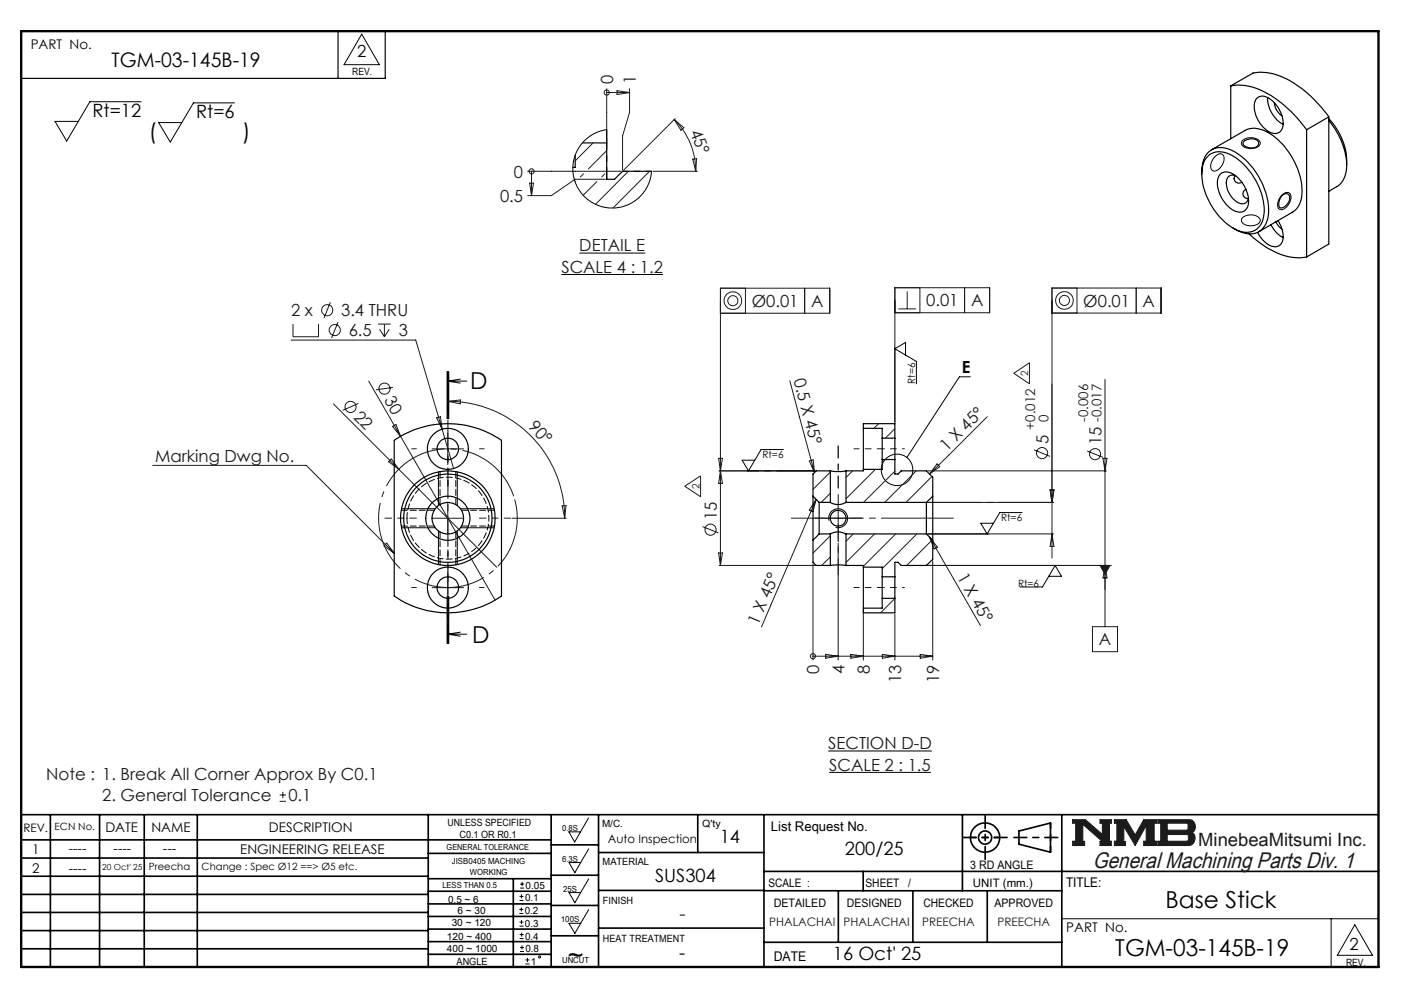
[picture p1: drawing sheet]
<svg xmlns="http://www.w3.org/2000/svg" width="297mm" height="210mm" viewBox="0 0 297 210" stroke-linecap="round" stroke-linejoin="round" font-family="sans-serif">
<g fill="none" stroke="#000" stroke-width=".35">
<path d="M4.5 172.3h287.1M4.5 177.6h112.1M10.7 172.3v32.2M21.1 172.3v32.2M30.5 172.3v32.2M41.7 172.3v32.2M90.6 172.3v32.2M116.6 172.3v32.2M116.6 178.7h10M126.6 172.3v32.2M147.6 172.3v8M161.6 172.3v32.2"/>
<path d="M203.6 172.3v16.1M215.5 175.7l6.7-1.6v6.1l-6.7-1.7zM224.6 172.3v32.2M4.5 185.3h86.1M4.5 181.5h86.1M4.5 189.2h86.1M4.5 193h86.1M4.5 196.8h86.1M90.6 199.1h26M90.6 193.8h26M90.6 188.5h26M90.6 191.2h26"/>
<path d="M90.6 180.5h26M90.6 185.8h26M90.6 196.5h26M108.6 185.8v18.5M116.6 185.1h10M116.6 191.5h10M116.6 197.9h10M126.6 196.3h35M126.6 188.3h35M126.6 180.3h35M161.6 184.3h130M161.6 199.3h63"/>
<path d="M161.6 188.4h63M177.3 188.4v10.9M182.6 184.3v4.1M193.1 188.4v10.9M208.8 188.4v10.9M4.5 200.7h86.1M90.6 201.8h26"/>
<circle cx="208.4" cy="177.1" r="3.1"/>
<circle cx="208.4" cy="177.1" r="1.4"/>
</g>
<path d="M226.9 173.3h2.7l3.6 3.2v-2.4h-.5v-.8h2.4v.8h-.4v3.8h.4v.9h-2.4v-.9h.5l-4.1-3.6v3.6h.3v.9h-2.5v-.9h.6v-3.8h-.6zM235.7 173.3h2.5l1.9 3.3 1.8-3.3h2.8v.8h-.5v3.8h.5v.9h-2.8v-.9h.6v-3.3l-2.4 4.2-2.4-4v3.2h.4v.8h-2.4v-.9h.6v-3.8h-.6zM244.9 173.3h6.6a1.48 1.48 0 0 1 1.3 1.2 1.48 1.48 0 0 1-.7 1.6 1.48 1.48 0 0 1 .7 1.6 1.48 1.48 0 0 1-1.4 1.1h-6.5v-.9h.6v-3.8h-.6zM246.9 174.1h4.1l.3 .2v1l-.3 .3h-4.1zM246.9 176.5h4.2l.3 .3v.8l-.4 .3h-4.1z" fill="none" stroke="#191924" stroke-width=".21"/>
<path d="M76.5 7.2l3.8 6.5h-7.5zM120.3 175.9h2.5l-1.2 2.2zM124.5 173l-1.7 2.9M124.5 179.5l-1.7 2.9M120.4 182.4h2.4l-1.2 2.2zM120.4 188.8h2.4l-1.2 2.1zM120.4 195.3h2.4l-1.2 2.1zM124.5 185.9l-1.7 2.9M124.5 192.4l-1.7 2.9M224.6 194.3h67M281.6 194.3v10.2M286.6 195.6l3.7 6.4h-7.4z" fill="none" stroke="#000" stroke-width=".21"/>
<path d="M4.5 6.6h287.1" fill="none" stroke="#000" stroke-width=".21" stroke-dasharray="6.3 1.3 1.3 1.3" stroke-dashoffset="1.9"/>
<path d="M71.5 6.6v10M81.5 6.6v10h-77" fill="none" stroke="#000" stroke-width=".25"/>
<path d="M205.3 177.1h6.2M222.2 174v6.2" fill="none" stroke="#000" stroke-width=".35" stroke-dasharray="15.2 1.3 1.3 1.3" stroke-dashoffset="14.1"/>
<path d="M203.8 177.1h9.2M208.4 172.5v9.2M214.5 177.1h9.3" fill="none" stroke="#000" stroke-width=".35" stroke-dasharray="15.2 1.3 1.3 1.3" stroke-dashoffset="12.5"/>
<path d="M4.5 6.6h287.1v197.9h-287.1z" fill="none" stroke="#000" stroke-width=".5"/>
<path d="M226.9 173.3v.8h.6v3.8h-.6v.9h2.5v-.9h-.3v-3.6l4.1 3.6h-.5v.9h2.4v-.9h-.4v-3.8h.4v-.8h-2.4v.8h.5v2.4l-3.6-3.2zM235.7 173.3v.8h.6v3.8h-.6v.9h2.4v-.8h-.4v-3.2l2.4 4 2.4-4.2v3.3h-.6v.9h2.8v-.9h-.5v-3.8h.5v-.8h-2.8l-1.8 3.3-1.9-3.3zM246.9 176.5h4.2l.3 .2v1l-.3 .2h-4.2zM244.9 173.3v.8h.6v3.8h-.6v.9h6.9l.7-.5 .3-.9-.1-.7-.6-.6a1.48 1.48 0 0 0 .7-1.6 1.48 1.48 0 0 0-1.3-1.2zM246.9 174.1h4.1l.3 .2v1.1l-.2 .2h-4.2z" fill-rule="evenodd" fill="#191924"/>
<g fill="none" stroke="#191924" stroke-width=".21">
<path d="M128.3 19.6h.1M128.3 18.8v10.1M128.3 19.6h4.9M130.5 19.2l2.7 .4-2.7 .4zM133.2 18.8v5l-1.5 5v7.1M111.6 36.2h19.8M112 38.7h.9l-.5 2.7zM112.4 36.2v5.2M112.4 36.2h.1M128.1 37.9h-6.5l-5 3.5h-5M138.1 36.2h9.4M142.6 25.3l2.1 1.7-.7 .5z"/>
<path d="M142.6 25.3a15.2 15.2 0 0 1 4.6 10.9M142.8 25.1l-10.9 10.9M146.5 33.6h.9l-.2 2.6zM61.6 71.9h26.3l5.6 18.9M62 68.5v2.7h5.4v-2.7M69.9 63.9l-1.4 3.4M71.5 68.1l-1.4 3.4M80 68.5h2.7M80.3 69.6l1 1.6M81.3 68.5v2.7M82.3 69.6l-1 1.6M152.4 66.2h23.1v-5.2h-23.1v58.6"/>
<path d="M157.7 61v5.2M170.2 61v5.2M189.3 66.1h20v-5.3h-20v28.8M190 65.3h3.8M191.9 61.6v3.7M194.6 60.8v5.3M204 60.8v5.3M214.5 78.9l3.3-2.2v4.5zM222.5 66.2h23.1v-5.3h-23.1v57.1M227.8 60.9v5.3M240.3 60.9v5.3M32.3 98.4h32.5l18.6 18.6"/>
<path d="M70.5 85.4l13.8 13.8M75.8 85.3l-3.3 1.5M78 80.6l26.7 46.3M82.2 97.6l.6-.5 1.5 2.1zM83 90.2l.7-.4 1 2.5zM83.1 81.9l-3.5 .5M84.3 99.2l20.8 20.8M91.4 94.9h6.7M92.4 88.4l.8-.3 .3 2.7zM93.5 90.8l2.5 8.3M94.7 91.6v6.7M94.7 84.9a24.7 24.7 0 0 1 24.8 24.7"/>
<path d="M94.7 84.9l2.7-.3v.8zM152 96.9h.8l-.4 2.7zM152.1 99.6h20.2M152.4 99.6l.4 2.6h-.8zM167.1 80.5l5.2 19.4M171.2 97.5l.8-.2 .3 2.6zM196.3 99.6h37.7M198.2 98.1l.6 .6-2.2 1.6zM208.8 88.1l-12.2 12.2M218.8 95.1l3.3 1.4M230 95.4l3.3 1.3M233.3 96.9h.9l-.4 2.7z"/>
<path d="M233.8 80.2v52.3M81.8 114.9l1.6 2.1-2.2-1.5zM91.4 109.6h6.7M94.7 106.2v6.7M108.4 109.6h11.4M118.9 107l.8-.1-.2 2.7zM144.9 102.8l3.3-2.2v4.4zM148.6 111.4l3.4 1.3M152 116.9h.8l-.4 2.7zM152.1 119.6h20.2M172 119.2v20.4M172.6 105.6l-.6 2.6-.8-.3z"/>
<path d="M172.6 105.6l-11.5 27M174 109.6h6.6M177.3 114.9v24.7M177.3 106.2v6.7M196 119.6h39.1M196.3 106.2h26.5M196.3 112.9h26.5M196.6 113.6l1.7 2.1-.7 .4zM196.6 113.6l10.8 18.7M197.3 118.6v21M222.1 103.6h.9l-.5 2.6zM222.5 112.9l.5 2.7h-.9z"/>
<path d="M232.7 119.6h2.1l-1 1.9zM233.8 119.6l.4 2.6h-.9zM91.4 124.3h6.7M94.7 120.9v6.7M172 138.8h.1M172 138.8h25.3M174.7 138.4l2.6 .4-2.6 .4zM180 138.4l2.6 .4-2.6 .4zM182.6 128.9v10.7M186.7 138.4l2.6 .4-2.6 .4zM189.3 129.9v9.7M194.7 138.4l2.6 .4-2.6 .4z"/>
<path d="M231.1 132.5h5.3v5.3h-5.3zM59.2 169.5h1.3M59.2 168.1h1.3M59.8 167.5v1.3"/>
<circle cx="128.3" cy="19.6" r=".54"/>
<circle cx="112.5" cy="36.2" r=".54"/>
<circle cx="69.2" cy="65.6" r="1.18"/>
<circle cx="70.8" cy="69.8" r="1.18"/>
<circle cx="155" cy="63.6" r="1.87"/>
<circle cx="155" cy="63.6" r="1.07"/>
<circle cx="225.2" cy="63.5" r="1.07"/>
<circle cx="225.2" cy="63.5" r="1.87"/>
<circle cx="74.2" cy="86" r="1.18"/>
<circle cx="81.3" cy="82.2" r="1.18"/>
<circle cx="220.5" cy="95.8" r="1.18"/>
<circle cx="231.7" cy="96" r="1.17"/>
<circle cx="150.3" cy="112" r="1.18"/>
<circle cx="172" cy="138.8" r=".54"/>
</g>
<g fill="none" stroke="#000" stroke-width=".21">
<path d="M29.8 21.5h-10.8l-4.9 8.3-2.5-4.1h4.9M49.6 21.8h-8.7l-4.9 8.2-2.5-4.1h5M257.1 33l.1-.1a.98 .98 0 0 1 1.4-.3 .98 .98 0 0 1 .3 1.4 2.36 2.36 0 0 1-2.3 2.1 1.7 1.7 0 0 1 0-2.5zM262.8 29.7a2.71 2.71 0 0 1 3.8 .3 1.56 1.56 0 0 1-2.1 1.4 1.63 1.63 0 0 1-1.9-1.2zM118.8 58h21.5M122.5 53.5h14M262.9 46a2.74 2.74 0 0 1 3.7 .3 1.56 1.56 0 0 1-2.1 1.5 1.63 1.63 0 0 1-1.9-1.3zM271 41.5l.3-.3a.98 .98 0 0 1 1-.5 .98 .98 0 0 1 .8 .8 2.7 2.7 0 0 1-2.2 2.8 1.46 1.46 0 0 1-.4-2.2zM94.6 78.6v10M94.8 78.6v10M94.9 78.6v10M189.3 73.5v15.8"/>
<path d="M191.6 75.1v-2.7l-2.3 1.4 4.6 2.6v4.8M205.2 79.7h-2.2l-11.2 17.1M92.7 99.8v7.1M94.7 80.6h4M94.7 80.6l2.7 .4M96.7 99.8v7.1M97.4 80.2l-2.7 .4M158 99.6h14.3M165.7 95.1h-4.7l-2.7 4.5-1.3-2.3h2.7M84.9 107.6h7.2M84.9 111.6h7.2M92.7 112.3v7.1"/>
<path d="M96.7 112.3v7.1M97.4 107.6h7.1M97.4 111.6h7.1M175.4 110.1a2 2 0 0 1 1.7-2.5 2 2 0 0 1 2.2 2.2 2 2 0 0 1-2.5 1.7M196.3 119.6h27.2M196.3 112.9h12.8M216.2 108.4h-4.7l-2.7 4.5-1.3-2.2h2.6M94.6 126.1v10M94.7 134.1h4M94.7 134.1l2.7 .4M94.8 126.1v10M94.9 126.1v10z"/>
<path d="M97.4 133.7l-2.7 .4M221.9 121.9h2.6l-1.3-2.3-2.7 4.5h-4.7M175.2 158.8h21.9M175.4 163.3h21.5M109.9 193.2h.8M109.9 192.3h.8M109.9 195.9h.8M109.9 195h.8M109.9 190.4h.8M109.9 189.6h.8M109.9 198.5h.9M109.9 197.7h.9"/>
<path d="M110 187.8h.9M110 187h.9M110.3 191.9v.8M110.3 189.2v.8M110.3 194.6v.8M110.3 197.2v.9M110.4 199.9v.9M110.5 186.5v.9M110 201.2h.8M110 200.4h.8M111.2 203.9h.8M111.2 203h.8"/>
<path d="M111.6 202.6v.8"/>
<circle cx="189.8" cy="99.4" r="3.3"/>
<circle cx="114.1" cy="202.4" r=".21"/>
</g>
<path d="M108.8 105.3a14.7 14.7 0 0 0-24.5-6 14.7 14.7 0 0 0 6.5 24.4 14.7 14.7 0 0 0 18.3-17.4l-.3-1" fill="none" stroke="#191924" stroke-width=".21" stroke-dasharray="15.2 1.3 1.3 1.3" stroke-dashoffset="-.4" stroke-linecap="butt"/>
<path d="M94.8 78.6v57.5" fill="none" stroke="#000" stroke-width=".21" stroke-dasharray="6.3 1.3 1.3 1.3" stroke-dashoffset="-.2"/>
<path d="M131.7 36.2h6.1M186.7 94.9h-6M186.7 124.2h-6" fill="none" stroke="#191924" stroke-width=".21" stroke-dasharray="15.2 1.3 1.3 1.3" stroke-dashoffset="14.1"/>
<path d="M191.3 94.9h-4.6M191.3 124.2h-4.6" fill="none" stroke="#191924" stroke-width=".21" stroke-dasharray="15.2 1.3 1.3 1.3" stroke-dashoffset="14.8"/>
<path d="M177.3 103.2v-8.9" fill="none" stroke="#191924" stroke-width=".21" stroke-dasharray="15.2 1.3 1.3 1.3" stroke-dashoffset="12.7"/>
<path d="M166.7 109.6h35.7" fill="none" stroke="#191924" stroke-width=".21" stroke-dasharray="15.2 1.3 1.3 1.3" stroke-dashoffset="-.7"/>
<path d="M177.3 110.9v10.7" fill="none" stroke="#191924" stroke-width=".21" stroke-dasharray="15.2 1.3 1.3 1.3" stroke-dashoffset="11.8"/>
<path d="M196 106.2h26.8" fill="none" stroke="#191924" stroke-width=".21" stroke-dasharray="15.2 1.3 1.3 1.3" stroke-dashoffset="3.7"/>
<path d="M172.7 99.6h-20.6" fill="none" stroke="#191924" stroke-width=".21" stroke-dasharray="15.2 1.3 1.3 1.3" stroke-dashoffset="6.9"/>
<path d="M128.4 37.9v-8.7" fill="none" stroke="#191924" stroke-width=".21" stroke-dasharray="15.2 1.3 1.3 1.3" stroke-dashoffset="12.8"/>
<path d="M88.1 94.9h-1M94.8 88.2v-1M101.4 94.9h1M94.8 117.6v-1M94.8 101.6v1M174 109.6h-1.7M177.3 106.2v-1.6M177.3 112.9v1.7M180.7 109.6h1.6M88.1 124.2h-1M94.8 130.9v1M101.4 124.2h1" fill="none" stroke="#191924" stroke-width=".21" stroke-dasharray="15.2 1.3 1.3 1.3"/>
<path d="M88.1 109.6h-6.7M94.8 102.9v-6.7M94.8 116.2v6.7M101.4 109.6h6.7" fill="none" stroke="#191924" stroke-width=".21" stroke-dasharray="15.2 1.3 1.3 1.3" stroke-dashoffset="13.8"/>
<path d="M232.7 119.6h2.1l-1 1.9z" fill="#191924"/>
<g fill="none" stroke="#000" stroke-width=".25">
<path d="M260.3 18.2a12.3 12.3 0 0 1 9.3 2.5 27.1 27.1 0 0 1 6.8 6.7M260.3 18.2l4.8-2.8a12.6 12.6 0 0 1 9.8 3 28.1 28.1 0 0 1 6.2 6.3M260.3 18.2v11.1M121.7 32.8v2.6h-.5M123.2 30.2h5.1M128.3 27.4v2.8M128.3 30.2v7.7h1.7l1.7-1.7h6.1M254.2 36.8a5.2 5.2 0 0 1 2.4-5.3 5.6 5.6 0 0 1 5.5 1.2 15.3 15.3 0 0 1 6.2 12.7 4 4 0 0 1-4.1 4.1 7 7 0 0 1-3.4-1.3M255.2 33.3a3.8 3.8 0 0 1 5.1-.6 14.2 14.2 0 0 1 7.1 12.4 3.8 3.8 0 0 1-3.9 4 10.3 10.3 0 0 1-6.9-5.1 11.4 11.4 0 0 1-1.9-9.7zM256.3 31.7l7.1-4.1a5.4 5.4 0 0 1 5.4 .8 15.5 15.5 0 0 1 6.6 12.4 4.6 4.6 0 0 1-2 4.1l-7.1 4.1M258.1 36.9a2.43 2.43 0 0 1 3.4 .3 6.6 6.6 0 0 1 2.4 6.6 1.94 1.94 0 0 1-3 .7 6.9 6.9 0 0 1-3.3-6.7zM261.2 37.1a1.01 1.01 0 0 0 .1 1.4 1.01 1.01 0 0 0 1.4 0"/>
<path d="M261.3 37.1a1.45 1.45 0 0 0-1.5 .3 1.45 1.45 0 0 0-.4 1.6 4.6 4.6 0 0 0 3.3 4.1 1.27 1.27 0 0 0 1.4-1.2M263.2 29.9a2.22 2.22 0 0 1 3 .1 1.02 1.02 0 0 1-1.2 1.3 1.9 1.9 0 0 1-2.1-1zM265.8 20.8a2.05 2.05 0 0 1 2.9 .2 6.1 6.1 0 0 1 2.6 6.2 1.91 1.91 0 0 1-3.2 .5 6.2 6.2 0 0 1-2.6-6.2zM268.1 20.6a6.6 6.6 0 0 0 3.3 5.7M269.6 21.8a3.6 3.6 0 0 0 1.6 2.7M276.4 27.4v27M281.1 25.5a14.7 14.7 0 0 1 3.7 10.8 4.3 4.3 0 0 1-2 3.2l-1.7 1M281.1 25.1a13.6 13.6 0 0 1 3.8 9.8M281.1 24.7l-4.7 2.7M281.1 24.7v26.9l-4.7 2.8M263.6 40.1a1.01 1.01 0 0 0-.6 1.2 1.01 1.01 0 0 0 1.1 .7M264.2 49.5a16.5 16.5 0 0 0 10.6 5l1.6-.1"/>
<path d="M268.9 47.5a6.3 6.3 0 0 0 2.5 2.8M269.9 46.9l.6 .9 .7 .6M270.3 46.7a4.7 4.7 0 0 1 .7 4.9 2.27 2.27 0 0 1-3.4-.4l-1-1.1-.6-1M271.2 41.4a.92 .92 0 0 1 1.2-.4 .92 .92 0 0 1 .4 1.3 2.07 2.07 0 0 1-2 1.6 2.03 2.03 0 0 1 .4-2.5zM83.4 93.1a20 20 0 0 1 22.7 0v33a20 20 0 0 1-22.7 0zM175.6 99.6l.9 .1 2.5-.1M175.6 99.6v6.6M175.6 99.6h-3l-.6 .7v4.6M179 99.6v6.6M182.6 90.6v8.7M182.6 99.3v.3h-3.6M182.6 90.6v-1h6.7v3.1"/>
<path d="M182.6 90.6h4v2.1M186.6 92.7v4.5M186.6 97.2v2.1h-4M186.6 97.2h2.7M186.6 92.7h2.7M189.3 92.7v4.5M189.3 97.2v3.1h.7l.6-.7h5.4l1.3 1.3v4M172 104.9v9.4M172 114.3v4.6l.6 .7h3M172 104.9l1.3 1.3M173.3 106.2v6.7M173.3 112.9h2.3"/>
<path d="M173.3 106.2h2.3M173.3 112.9l-1.3 1.4M175.6 112.9l.5-.2a3.5 3.5 0 0 1 2.9 .2M175.6 106.2l.5 .3a3.2 3.2 0 0 0 2.9-.3M175.6 119.6l1.5-.2 1.9 .2M175.6 112.9v6.7M179 112.9h17M179 106.2h17M179 112.9v6.7M179 119.6h3.6v.3M182.6 119.9v8.7M182.6 119.9h4v2.1"/>
<path d="M196 106.2v6.7M196 112.9l1.3 1.4M197.3 104.9v9.4M197.3 114.3v4l-1.3 1.3h-5.4l-.6-.7h-.7v3.1M197.3 104.9l-1.3 1.3M186.6 122v4.5M186.6 126.5v2.1h-4M186.6 122h2.7M186.6 126.5h2.7M189.3 122v4.5M189.3 126.5v3.1h-6.7v-1"/>
<circle cx="94.7" cy="94.9" r="4.3"/>
<circle cx="94.7" cy="94.9" r="2.27"/>
<circle cx="94.7" cy="109.6" r="4.7"/>
<circle cx="94.7" cy="109.6" r="9.3"/>
<circle cx="94.7" cy="109.6" r="10"/>
<circle cx="94.7" cy="109.6" r="3.3"/>
<circle cx="177.3" cy="109.6" r="1.66"/>
<circle cx="94.7" cy="124.3" r="4.3"/>
<circle cx="94.8" cy="124.3" r="2.26"/>
</g>
<path d="M86.1 109.6a8.7 8.7 0 0 1 12.8-7.6 8.7 8.7 0 0 1 .5 14.9 8.7 8.7 0 0 1-13.3-6.8v-.5" fill="none" stroke="#000" stroke-width=".21" stroke-dasharray="1.3 .6" stroke-dashoffset=".1"/>
<path d="M93.1 99.7v7M84.9 111.2h7M91.9 107.9h-7M93.1 112.5v6.9M96.4 119.4v-6.9M96.4 106.7v-7M97.6 111.2h7M104.6 107.9h-7" fill="none" stroke="#000" stroke-width=".21" stroke-dasharray="1.3 .6"/>
<g fill="none" stroke="#191924" stroke-width=".21">
<path d="M121.8 38.4l-.1 .1M123.4 36.8l-.6 .6M125.4 30.2l-3.7 3.8M126.3 38.4l-2.9 2.9M128 36.8l-.7 .6M128.3 31.8l-3.8 3.9M132.9 36.2l-6.9 7M137.4 36.2l-7.7 7.8M175.6 99.8l-3.6 3.7M180.4 99.6l-1.4 1.4M185.2 99.3l-6.2 6.2M185.9 89.6l-1 1"/>
<path d="M187.3 97.2l-.7 .6M189.3 90.7l-2 2M189.3 99.7l-6.6 6.5M193.8 99.6l-6.7 6.6M175.6 113.3l-3.6 3.7M175.6 117.8l-1.8 1.8M175.6 104.3l-1.9 1.9M180.5 112.9l-1.5 1.6M185 112.9l-6 6M189.5 112.9l-6.9 6.9M194 112.9l-7.4 7.4M197.1 100.8l-5.4 5.4"/>
<path d="M197.2 114.2l-5.4 5.4M182.8 128.6l-.2 .2M189.3 126.6l-3 3"/>
</g>
<path d="M128.3 27.4l-2.2 .6-1.8 1.1-1.6 1.8-1.1 2-.4 2.3 .2 2.4 .7 2 1.5 1.9 1.9 1.5 2.3 .8 2.4 .2 1.1-.2 1.5-.5 2.1-1.3 1.4-1.5 1.1-2.2 .4-2.1" fill="none" stroke="#000" stroke-width=".21"/>
<g font-size="4.9">
<text x="99.5" y="82.3">D</text>
<text x="99.9" y="136">D</text>
<text x="246.5" y="192">Base Stick</text>
<text x="120.1" y="203.7">~</text>
<text x="235.9" y="202.1">TGM-03-145B-19</text>
</g>
<g font-size="4.7">
<text x="31.5" y="29.3">(</text>
<text x="51.3" y="29.3">)</text>
</g>
<text font-size="4.7" fill="#191924" x="231.2" y="183.6">General Machining Parts Div. 1</text>
<text font-size="4.2" x="23.6" y="14.3">TGM-03-145B-19</text>
<g font-size="3.9">
<text x="19.6" y="24.8">Rt=12</text>
<text x="41.5" y="25">Rt=6</text>
<text x="152.2" y="178.4">14</text>
<text x="178.7" y="180.8">200/25</text>
<text x="138.6" y="186.6">SUS304</text>
<text x="143.7" y="202.9">-</text>
<text x="176.2" y="203.1">16 Oct' 25</text>
</g>
<g font-size="3.9" fill="#191924">
<text x="253.5" y="178.9">MinebeaMitsumi Inc.</text>
<text x="143.7" y="194.7">-</text>
</g>
<g font-size="3.5">
<text x="75.6" y="12.1">2</text>
<text x="203.5" y="79">E</text>
<text x="285.5" y="200.9">2</text>
</g>
<g font-size="3.5" fill="#191924">
<text x="129.7" y="17.8" transform="rotate(-90 129.7 17.8)">0</text>
<text x="134.5" y="17.8" transform="rotate(-90 134.5 17.8)">1</text>
<text x="145.9" y="27.8" transform="rotate(69 145.9 27.8)">45°</text>
<text x="108.7" y="37.6">0</text>
<text x="105.8" y="42.7">0.5</text>
<text x="122.6" y="53.1">DETAIL E</text>
<text x="118.8" y="57.7">SCALE 4 : 1.2</text>
<text x="159" y="64.9">Ø0.01</text>
<text x="171.6" y="64.9">A</text>
<text x="195.9" y="64.8">0.01</text>
<text x="205.4" y="64.8">A</text>
<text x="229.2" y="64.9">Ø0.01</text>
<text x="241.7" y="64.9">A</text>
<text x="61.6" y="66.9">2 x</text>
<text x="72.2" y="66.9">3.4 THRU</text>
<text x="73.8" y="71.1">6.5</text>
<text x="84.4" y="71.1">3</text>
<text x="167.8" y="80.3" transform="rotate(75 167.8 80.3)">0.5 X 45°</text>
<text x="74.6" y="88.4" transform="rotate(45 74.6 88.4)">22</text>
<text x="81.2" y="84.5" transform="rotate(60 81.2 84.5)">30</text>
<text x="111.6" y="90.3" transform="rotate(47 111.6 90.3)">90°</text>
<text x="200.3" y="95.6" transform="rotate(-45 200.3 95.6)">1 X 45°</text>
<text x="221.8" y="93.9" transform="rotate(-90 221.8 93.9)">5</text>
<text x="233" y="94.1" transform="rotate(-90 233 94.1)">15</text>
<text x="32.8" y="97.6">Marking Dwg No.</text>
<text x="151.7" y="110.1" transform="rotate(-90 151.7 110.1)">15</text>
<text x="202.4" y="122" transform="rotate(60 202.4 122)">1 X 45°</text>
<text x="160.4" y="132.3" transform="rotate(-67 160.4 132.3)">1 X 45°</text>
<text x="232.5" y="136.5">A</text>
<text x="173.3" y="142.5" transform="rotate(-90 173.3 142.5)">0</text>
<text x="178.7" y="142.5" transform="rotate(-90 178.7 142.5)">4</text>
<text x="184" y="142.5" transform="rotate(-90 184 142.5)">8</text>
<text x="190.7" y="144.5" transform="rotate(-90 190.7 144.5)">13</text>
<text x="198.7" y="144.5" transform="rotate(-90 198.7 144.5)">19</text>
<text x="175.2" y="158.4">SECTION D-D</text>
<text x="9.8" y="164.9">Note : 1. Break All Corner Approx By C0.1</text>
<text x="175.4" y="163">SCALE 2 : 1.5</text>
<text x="21.6" y="169.4">2. General Tolerance</text>
<text x="61" y="169.4">0.1</text>
</g>
<g font-size="2.8">
<text x="6.5" y="10.4">PART No.</text>
<text x="22.3" y="175.9">DATE</text>
<text x="32" y="175.9">NAME</text>
<text x="56.9" y="175.9">DESCRIPTION</text>
<text x="163.1" y="175.7">List Request No.</text>
<text x="6.8" y="180.6">1</text>
<text x="6.8" y="184.5">2</text>
<text x="14.5" y="180.3">----</text>
<text x="14.5" y="184.5">----</text>
<text x="24" y="180.3">----</text>
<text x="34.5" y="180.3">---</text>
<text x="50.8" y="180.7">ENGINEERING RELEASE</text>
<text x="225.5" y="187.6">TITLE:</text>
<text x="225.6" y="197.2">PART No.</text>
<text x="163.7" y="203.2">DATE</text>
</g>
<g font-size="2.8" fill="#191924">
<text x="221.8" y="89.2" transform="rotate(-90 221.8 89.2)">0</text>
<text x="230.2" y="89.2" transform="rotate(-90 230.2 89.2)">-0.006</text>
<text x="233" y="89.2" transform="rotate(-90 233 89.2)">-0.017</text>
<text x="219" y="90.9" transform="rotate(-90 219 90.9)">+0.012</text>
</g>
<g font-size="2.5">
<text x="4.9" y="175.9">REV.</text>
<text x="128.6" y="178.4">Auto Inspection</text>
<text x="205.2" y="183.8">3 RD ANGLE</text>
<text x="162.5" y="187.5">SCALE :</text>
<text x="163.7" y="191.7">DETAILED</text>
<text x="179.2" y="191.9">DESIGNED</text>
<text x="183.1" y="187.5">SHEET</text>
<text x="192.1" y="187.5">/</text>
<text x="195.3" y="191.9">CHECKED</text>
<text x="205.8" y="187.5">UNIT (mm.)</text>
<text x="210.4" y="191.9">APPROVED</text>
</g>
<g font-size="2.5" fill="#191924">
<text x="162.7" y="195.9">PHALACHAI</text>
<text x="178.5" y="195.9">PHALACHAI</text>
<text x="195.1" y="195.9">PREECHA</text>
<text x="211" y="195.9">PREECHA</text>
</g>
<g font-size="2.1">
<text x="74.5" y="16">REV.</text>
<text x="193.6" y="81.2" transform="rotate(-90 193.6 81.2)">Rt=6</text>
<text x="161.3" y="96.9">Rt=6</text>
<text x="211.8" y="110.2">Rt=6</text>
<text x="215.4" y="124.1">Rt=6</text>
<text x="11.6" y="175.6">ECN No.</text>
<text x="94.7" y="174.7">UNLESS SPECIFIED</text>
<text x="97.2" y="177.3">C0.1 OR R0.1</text>
<text x="127.3" y="174.9">M/C.</text>
<text x="148.6" y="175">Q'ty</text>
<text x="31.5" y="184">Preecha</text>
<text x="42.7" y="184">Change : Spec Ø12 ==&gt; Ø5 etc.</text>
<text x="127.5" y="183">MATERIAL</text>
<text x="94.8" y="191">0.5 ~ 6</text>
<text x="111.1" y="190.6">0.1</text>
<text x="111.2" y="188">0.05</text>
<text x="127.6" y="191.1">FINISH</text>
<text x="95.6" y="195.9">30 ~ 120</text>
<text x="96.8" y="193.3">6 ~ 30</text>
<text x="111" y="193.4">0.2</text>
<text x="111.1" y="196.1">0.3</text>
<text x="94.5" y="198.8">120 ~ 400</text>
<text x="94.5" y="201.3">400 ~ 1000</text>
<text x="111.1" y="198.7">0.4</text>
<text x="111.2" y="201.4">0.8</text>
<text x="127.6" y="199.2">HEAT TREATMENT</text>
<text x="96.6" y="204.1">ANGLE</text>
<text x="112.3" y="204.1">1</text>
<text x="284.7" y="204.3">REV.</text>
</g>
<g font-size="2.1" fill="#191924">
<text x="217.5" y="79.5" transform="rotate(-90 217.5 79.5)">2</text>
<text x="148" y="103.4" transform="rotate(-90 148 103.4)">2</text>
</g>
<g font-size="1.8">
<text x="94.5" y="179.8">GENERAL TOLERANCE</text>
<text x="118.9" y="175.7">0.8S</text>
<text x="21.6" y="184">20 Oct' 25</text>
<text x="95.6" y="182.8">JISB0405 MACHING</text>
<text x="99.4" y="185.1">WORKING</text>
<text x="118.9" y="182.2">6.3S</text>
<text x="93.6" y="187.8">LESS THAN 0.5</text>
<text x="119.1" y="188.6">25S</text>
<text x="118.6" y="195.1">100S</text>
<text x="118.9" y="203.6">UNCUT</text>
</g>
</svg>
